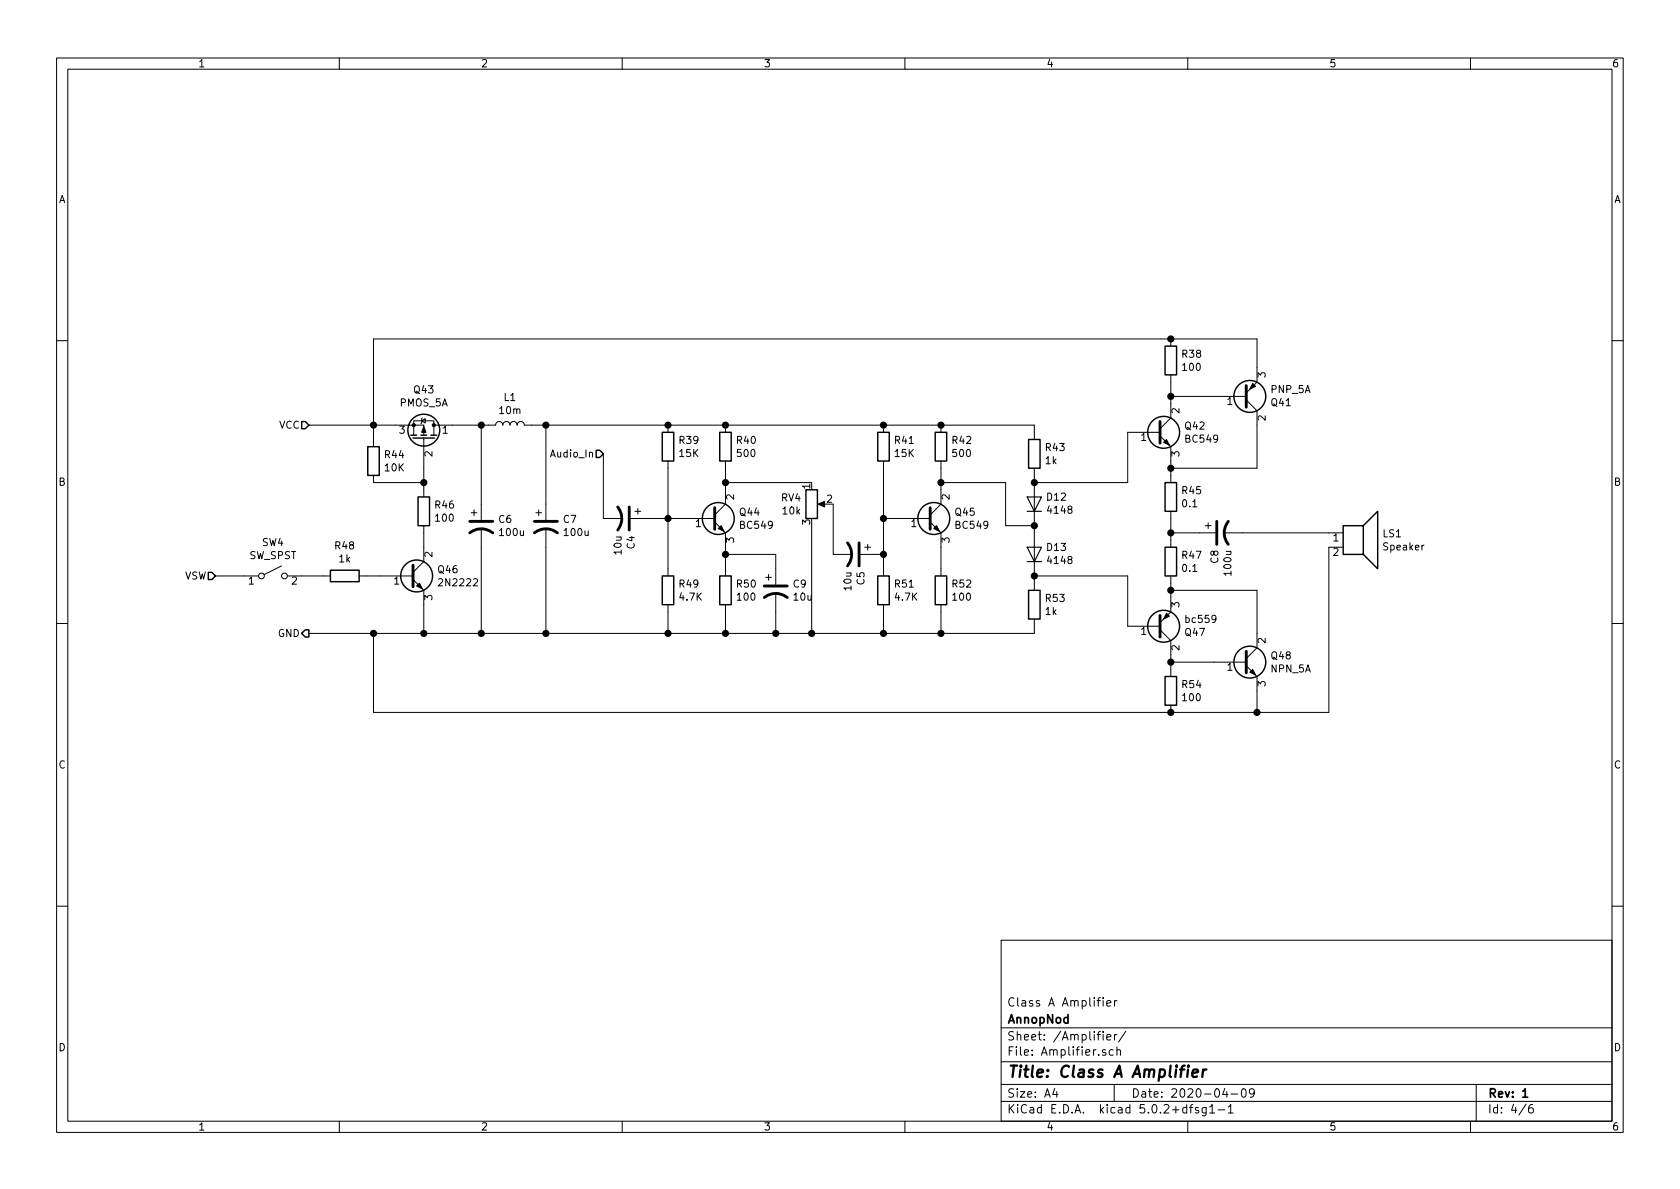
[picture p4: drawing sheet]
<svg xmlns="http://www.w3.org/2000/svg" width="297mm" height="210mm" viewBox="0 0 297 210" stroke-linecap="round" stroke-linejoin="round" font-family="sans-serif">
<g fill="none" stroke="#000" stroke-width=".18">
<path d="M10 10.3h277v189.9h-277zM12 12.2h273v186.1h-273zM60 10.3v1.9M110 10.3v1.9M160 10.3v1.9M210 10.3v1.9M260 10.3v1.9M207 59.9v1.3M10 60.2h2M54.6 75.2h20.3v1.8M74.5 74.4l.7-.4v.8zM74.7 73.9l-.2 .1v.8l-.1 .1"/>
<path d="M74.9 77.5v.2M74.9 77.7v10.2M76.7 75.2v-.8h-3.5v2.6M76.7 75.2h10.9a.63 .63 0 0 1 .7-.7 .63 .63 0 0 1 .6 .7 .63 .63 0 0 1 .6-.7 .63 .63 0 0 1 .7 .7 .63 .63 0 0 1 .6-.7 .63 .63 0 0 1 .6 .7 .63 .63 0 0 1 .7-.7 .63 .63 0 0 1 .6 .7h90.2v2.5M76.7 75.2v1.8M85.1 75.2v16.7M96.5 75.2v16.7M118.1 75.2v1.2M128.3 75.2v1.2M156.2 75.2v1.2M166.4 75.2v1.2M205.1 77.1l1.9 1.9v6.3"/>
<path d="M205.1 76.4h-5.7v8.9h-16.5M207 66.3v7.6l-1.9 1.9M207 70.1h13.3M220.3 69.5l1.9-1.9v-7.7h-156.2v19.1M220.3 70.7l1.9 1.9v10.2h-15.2M285 60.2h2M66 84.1v1.2h8.9M74.9 93v6.3l-1.9 1.9M83.3 90.7h1M83.8 90.2v1M85.1 93.5v18.5M94.7 90.7h1.1"/>
<path d="M95.2 90.2v1M96.5 93.5v18.5M106.7 80.3v11.4h3.3M111.5 91.7h14.9M112.3 90.4h1M112.8 89.9v1M118.1 81.5v20.3M126.4 92.3l1.9 1.9v7.6M128.3 81.5v7.6l-1.9 2M128.3 98h8.9v5.4M128.3 85.3h15.2M143.5 93v19"/>
<path d="M145 89.1h1M147.3 89.1v8.9h3.3M152.1 98h4.1M152.9 96.8h1M153.4 96.3v1M156.2 91.7h8.3M156.2 81.5v20.3M164.5 92.3l1.9 1.9v7.6M166.4 81.5v7.6l-1.9 2M166.4 85.3h11.4v7.7h5.1M182.9 82.8v21.6M207 90.4v6.4"/>
<path d="M207 94.2h7.9M213.1 93h1M213.6 92.5v1M216.4 94.2h21.1M237.5 96.8h-2.6v29.2h-168.9v-14M10 110.3h2M38.1 101.8h7.6M49.8 100.1l-3.1 1.5M50.8 101.8h7.6M63.5 101.8h9.5M73 102.5l1.9 1.9v7.6M118.1 106.9v5.1"/>
<path d="M128.3 106.9v5.1M135.4 102.1h1M135.9 101.6v1M137.2 104.9v7.1M156.2 106.9v5.1M166.4 106.9v5.1M182.9 109.5v2.5h-128.3M182.9 101.8h16.5v8.9h5.7M205.1 111.4l1.9 1.9v6.3M207 101.8v6.4l-1.9 1.9M207 104.4h15.2v10.1l-1.9 2M207 117.1h13.3"/>
<path d="M220.3 117.7l1.9 1.9v6.4M285 110.3h2M207 124.7v1.3M10 160.2h2M177 166.3h108v32h-108zM195 176.4v.2M195 176.9v1M195.7 177.4l.7-.1-.1-.3-.4-.1-.2 .2 .1 .7h.5M197.1 176.9v1M197.5 176.9l-.3 .1-.1 .2M285 160.2h2M60 198.3v1.9"/>
<path d="M110 198.3v1.9M160 198.3v1.9M177 194.8h108M177 191.8h108M177 187.8h108M177 181.8h108M186.5 192.5l-.4 1h1M186.8 193v1M195 182.4v.2M195 182.9v1M195.5 185.7l-.4-.1-.2 .2 .1 .2 .5 .2v.3h-.6M195.7 183.4l.7-.1-.1-.3-.4-.1-.2 .2 .1 .7h.5"/>
<path d="M196.8 185.7l-.4-.1-.3 .3 .1 .6 .2 .1 .4-.1M197 191.8v3M197.1 182.9v1M197.5 185.7l.2-.1 .3 .1 .1 .9M197.5 182.9l-.3 .1-.1 .2M197.5 185.1v1.5M199.1 182.3l-1.3 2M210 198.3v1.9M210.3 195.8h.6M210.9 195.3l-.4 .2v1.3M211.9 195.9l-.4-.1-.2 .2 .1 .3 .5 .1v.3h-.6M213.3 195.8v1.2l-.3 .3h-.4"/>
<path d="M213.3 195.9l-.5-.1-.3 .3 .1 .6 .2 .1 .5-.1M213.9 195.8l.4-.5v1.5M213.9 196.8h.9M215.4 196.3h1.1M216.6 192.5l-.4 1h.9M216.9 193v1M217.2 195.8l.4-.5v1.5M217.2 196.8h.8M217.7 193.5h1.1M219.6 192.7l.4-.2a.94 .94 0 0 1 0 1.5 .82 .82 0 0 1-.4-1.3zM221.8 193.2l-.3 .3h-.3l-.3-.3v-.4l.2-.2 .4-.1 .2 .2a1.13 1.13 0 0 1-.2 1.2l-.4 .1M260 198.3v1.9"/>
<path d="M261 191.8v6.5M269.8 195.2l-1.2 2M271 195.3a.62 .62 0 0 0-.7 .7v.7l.3 .1 .4-.1 .1-.5-.1-.2-.4-.1-.3 .3"/>
<circle cx="46.2" cy="101.8" r=".51"/>
<circle cx="50.3" cy="101.8" r=".51"/>
</g>
<path d="M269.2 193l.5-.5v1.5M269.2 194h.9" fill="none" stroke="#000" stroke-width=".3"/>
<path d="M210.1 189.1l-.2 1.3M210.1 188.4v.2l.1-.1-.1-.1v.2M210.8 189.8l1-.2v-.4h-.8l-.2 1 .2 .2 .6-.1M212.7 189.1l-.1 1.3M213.3 189.1a.54 .54 0 0 0-.6 .4" fill="none" stroke="#000" stroke-width=".41"/>
<g fill="none" stroke="#000" stroke-width=".25">
<path d="M53.3 74.5h.7l.6 .7-.6 .6h-.7zM65 79h2.1v5.1h-2.1zM72.6 77h1.1M73 77.5h3.8M74.4 77h1M76.2 77h1M105.4 79.6h.6l.7 .7-.7 .6h-.6zM117.1 76.4h2v5.1h-2zM127.3 76.4h2v5.1h-2zM155.2 76.4h2v5.1h-2zM165.4 76.4h2v5.1h-2zM181.9 77.7h2v5.1h-2z"/>
<path d="M206 61.2h2v5.1h-2zM73.9 87.9h2v5.1h-2zM142.5 86.6h2v5.1h-2zM206 85.3h2v5.1h-2zM206 96.8h2v5h-2zM237.5 93h3.5v5h-3.5zM241 93l2.6-2.6v10.2l-2.6-2.6M36.8 101.2h.7l.6 .6-.6 .7h-.7zM54 111.4h.6v1.2h-.6l-.7-.6zM58.4 100.8h5.1v2.1h-5.1zM117.1 101.8h2v5.1h-2zM127.3 101.8h2v5.1h-2z"/>
<path d="M155.2 101.8h2v5.1h-2zM165.4 101.8h2v5.1h-2zM181.9 104.4h2v5.1h-2zM206 119.6h2v5.1h-2z"/>
<circle cx="74.9" cy="76.1" r="2.82"/>
<circle cx="205.7" cy="76.4" r="2.82"/>
<circle cx="221" cy="70.1" r="2.82"/>
<circle cx="127" cy="91.7" r="2.82"/>
<circle cx="165.1" cy="91.7" r="2.82"/>
<circle cx="73.7" cy="101.8" r="2.82"/>
<circle cx="205.7" cy="110.7" r="2.82"/>
<circle cx="221" cy="117.1" r="2.82"/>
</g>
<g fill="none" stroke="#000" stroke-width=".51">
<path d="M205.1 74.5v3.9M220.3 68.2v3.8M73 99.9v3.9M83.1 94.2a3.3 3.3 0 0 1 4 0M83.1 92.2h4M94.5 94.2a3.3 3.3 0 0 1 4.1 0M94.5 92.2h4.1M109.2 89.7a3.3 3.3 0 0 1 0 4M111.3 89.7v4M126.4 89.8v3.8M149.9 96a3.3 3.3 0 0 1 0 4.1M151.9 96v4.1"/>
<path d="M164.5 89.8v3.8M215.1 92.2v4.1M217.2 92.2a3.3 3.3 0 0 0 0 4.1M135.1 105.7a3.3 3.3 0 0 1 4.1 0M135.1 103.6h4.1M205.1 108.8v3.8M220.3 115.2v3.8"/>
</g>
<g fill="#000" stroke="#000" stroke-width=".18">
<path d="M74.9 75.4l.4 1h-.8zM205.7 78.2l.5-.5 .6 1zM221.5 67.8l.5 .5-1 .5zM127.5 93l.5 1-1-.5zM144.7 89.1l1.1-.5v1.1zM165.1 93.5l.5-.5 .5 1zM73.7 103.6l.5-.5 .5 1zM206.2 108.5l.6 .5-1.1 .5zM221 118.9l.5-.5 .5 1z"/>
<circle cx="73.2" cy="75.2" r=".28"/>
<circle cx="76.7" cy="75.2" r=".28"/>
</g>
<g fill="#000" stroke="#000" stroke-width=".25">
<circle cx="207" cy="59.9" r=".51"/>
<circle cx="66" cy="75.2" r=".51"/>
<circle cx="85.1" cy="75.2" r=".51"/>
<circle cx="96.5" cy="75.2" r=".51"/>
<circle cx="118.1" cy="75.2" r=".51"/>
<circle cx="128.3" cy="75.2" r=".51"/>
<circle cx="156.2" cy="75.2" r=".51"/>
<circle cx="166.4" cy="75.2" r=".51"/>
<circle cx="207" cy="70.1" r=".51"/>
<circle cx="74.9" cy="85.3" r=".51"/>
<circle cx="118.1" cy="91.7" r=".51"/>
<circle cx="128.3" cy="98" r=".51"/>
<circle cx="128.3" cy="85.3" r=".51"/>
<circle cx="156.2" cy="91.7" r=".51"/>
<circle cx="156.2" cy="98" r=".51"/>
<circle cx="166.4" cy="85.3" r=".51"/>
<circle cx="182.9" cy="85.3" r=".51"/>
<circle cx="182.9" cy="93" r=".51"/>
<circle cx="207" cy="82.8" r=".51"/>
<circle cx="207" cy="94.2" r=".51"/>
<circle cx="66" cy="112" r=".51"/>
<circle cx="74.9" cy="112" r=".51"/>
<circle cx="85.1" cy="112" r=".51"/>
<circle cx="96.5" cy="112" r=".51"/>
<circle cx="118.1" cy="112" r=".51"/>
<circle cx="128.3" cy="112" r=".51"/>
<circle cx="137.2" cy="112" r=".51"/>
<circle cx="143.5" cy="112" r=".51"/>
<circle cx="156.2" cy="112" r=".51"/>
<circle cx="166.4" cy="112" r=".51"/>
<circle cx="182.9" cy="101.8" r=".51"/>
<circle cx="207" cy="117.1" r=".51"/>
<circle cx="207" cy="104.4" r=".51"/>
<circle cx="207" cy="126" r=".51"/>
<circle cx="222.3" cy="126" r=".51"/>
</g>
<path d="M181.6 87.9h2.5l-1.2 2.5zM181.6 96.8h2.5l-1.2 2.5zM181.6 90.4h2.5M181.6 99.3h2.5" fill="none" stroke="#000" stroke-width=".2"/>
<text font-size="2.8" x="178" y="190.5">Title: Class A Amplifier</text>
<g font-size="2.1">
<text x="178" y="178">Class A Amplifier</text>
<text x="178" y="184">Sheet: /Amplifier/</text>
<text x="178" y="181">AnnopNod</text>
<text x="178" y="186.7">File: Amplifier.sch</text>
<text x="178" y="196.9">KiCad E.D.A. kicad 5.0.2+dfsg1-1</text>
<text x="178" y="194.1">Size: A4</text>
<text x="200" y="194.1">Date: 2020-04-09</text>
<text x="263" y="194.1">Rev: 1</text>
<text x="263" y="196.9">Id: 4/6</text>
</g>
<g font-size="1.8">
<text x="35" y="11.9">1</text>
<text x="85" y="11.9">2</text>
<text x="135" y="11.9">3</text>
<text x="185" y="11.9">4</text>
<text x="235" y="11.9">5</text>
<text x="285" y="11.9">6</text>
<text x="10.4" y="35.9">A</text>
<text x="285.4" y="35.9">A</text>
<text x="209.1" y="63.3">R38</text>
<text x="209.2" y="65.6">100</text>
<text x="70.7" y="71.9">PMOS_5A</text>
<text x="73.3" y="69.6">Q43</text>
<text x="89.2" y="70.9">L1</text>
<text x="217" y="71.6">1</text>
<text x="223.8" y="66.8" transform="rotate(-90 223.8 66.8)">3</text>
<text x="224.8" y="69.5">PNP_5A</text>
<text x="224.8" y="71.8">Q41</text>
<text x="49.4" y="75.8">VCC</text>
<text x="70.6" y="76.7">3</text>
<text x="78.3" y="76.7">1</text>
<text x="88.4" y="73.2">10m</text>
<text x="201.8" y="78">1</text>
<text x="208.5" y="73.1" transform="rotate(-90 208.5 73.1)">2</text>
<text x="209.6" y="76">Q42</text>
<text x="223.8" y="74.4" transform="rotate(-90 223.8 74.4)">2</text>
<text x="68.1" y="81">R44</text>
<text x="68.1" y="83.4">10K</text>
<text x="76.5" y="80.7" transform="rotate(-90 76.5 80.7)">2</text>
<text x="97.6" y="80.9">Audio_In</text>
<text x="120.2" y="78.5">R39</text>
<text x="120.2" y="80.8">15K</text>
<text x="130.3" y="78.5">R40</text>
<text x="130.5" y="80.8">500</text>
<text x="158.3" y="78.5">R41</text>
<text x="158.3" y="80.8">15K</text>
<text x="168.4" y="78.5">R42</text>
<text x="168.6" y="80.8">500</text>
<text x="184.9" y="82.1">1k</text>
<text x="184.9" y="79.8">R43</text>
<text x="208.5" y="80.7" transform="rotate(-90 208.5 80.7)">3</text>
<text x="209.7" y="78.3">BC549</text>
<text x="10.4" y="85.9">B</text>
<text x="77" y="89.9">R46</text>
<text x="129.8" y="88.4" transform="rotate(-90 129.8 88.4)">2</text>
<text x="138.2" y="88.7">RV4</text>
<text x="143.3" y="86.5" transform="rotate(-90 143.3 86.5)">1</text>
<text x="146.2" y="88.9">2</text>
<text x="167.9" y="88.4" transform="rotate(-90 167.9 88.4)">2</text>
<text x="185.2" y="88.5">D12</text>
<text x="209.1" y="87.4">R45</text>
<text x="209.1" y="89.7">0.1</text>
<text x="285.4" y="85.9">B</text>
<text x="77.1" y="92.2">100</text>
<text x="88.2" y="92.5">C6</text>
<text x="88.5" y="94.8">100u</text>
<text x="99.6" y="92.5">C7</text>
<text x="99.9" y="94.8">100u</text>
<text x="123" y="93.2">1</text>
<text x="129.8" y="96" transform="rotate(-90 129.8 96)">3</text>
<text x="130.9" y="91.2">Q44</text>
<text x="131" y="93.5">BC549</text>
<text x="138.5" y="91">10k</text>
<text x="143.3" y="92.8" transform="rotate(-90 143.3 92.8)">3</text>
<text x="161.1" y="93.2">1</text>
<text x="167.9" y="96" transform="rotate(-90 167.9 96)">3</text>
<text x="169" y="91.2">Q45</text>
<text x="169.1" y="93.5">BC549</text>
<text x="185.4" y="90.9">4148</text>
<text x="235.7" y="95.8">1</text>
<text x="244.5" y="95">LS1</text>
<text x="44" y="98.9">SW_SPST</text>
<text x="46.4" y="96.6">SW4</text>
<text x="59.3" y="97.1">R48</text>
<text x="60" y="99.5">1k</text>
<text x="76.5" y="98.5" transform="rotate(-90 76.5 98.5)">2</text>
<text x="77.5" y="101.4">Q46</text>
<text x="109.9" y="98" transform="rotate(-90 109.9 98)">10u</text>
<text x="112.2" y="97" transform="rotate(-90 112.2 97)">C4</text>
<text x="185.2" y="97.4">D13</text>
<text x="185.4" y="99.7">4148</text>
<text x="209.1" y="98.8">R47</text>
<text x="209.1" y="101.1">0.1</text>
<text x="215.4" y="99.6" transform="rotate(-90 215.4 99.6)">C8</text>
<text x="217.7" y="101.6" transform="rotate(-90 217.7 101.6)">100u</text>
<text x="235.7" y="98.3">2</text>
<text x="244.7" y="97.3">Speaker</text>
<text x="32.5" y="102.5">VSW</text>
<text x="44" y="103.4">1</text>
<text x="51.6" y="103.4">2</text>
<text x="69.7" y="103.4">1</text>
<text x="76.5" y="106.1" transform="rotate(-90 76.5 106.1)">3</text>
<text x="77.9" y="103.7">2N2222</text>
<text x="120.2" y="103.9">R49</text>
<text x="120.2" y="106.2">4.7K</text>
<text x="130.3" y="103.9">R50</text>
<text x="130.5" y="106.2">100</text>
<text x="140.3" y="103.9">C9</text>
<text x="140.4" y="106.2">10u</text>
<text x="150.5" y="104.3" transform="rotate(-90 150.5 104.3)">10u</text>
<text x="152.9" y="103.4" transform="rotate(-90 152.9 103.4)">C5</text>
<text x="158.3" y="103.9">R51</text>
<text x="158.3" y="106.2">4.7K</text>
<text x="168.4" y="103.9">R52</text>
<text x="168.6" y="106.2">100</text>
<text x="184.9" y="106.4">R53</text>
<text x="208.5" y="107.4" transform="rotate(-90 208.5 107.4)">3</text>
<text x="49.1" y="112.6">GND</text>
<text x="184.9" y="108.8">1k</text>
<text x="201.8" y="112.3">1</text>
<text x="209.6" y="112.5">Q47</text>
<text x="209.8" y="110.2">bc559</text>
<text x="223.8" y="113.8" transform="rotate(-90 223.8 113.8)">2</text>
<text x="208.5" y="115" transform="rotate(-90 208.5 115)">2</text>
<text x="217" y="118.6">1</text>
<text x="224.7" y="118.9">NPN_5A</text>
<text x="224.8" y="116.6">Q48</text>
<text x="209.1" y="121.7">R54</text>
<text x="209.2" y="124">100</text>
<text x="223.8" y="121.4" transform="rotate(-90 223.8 121.4)">3</text>
<text x="10.4" y="135.9">C</text>
<text x="285.4" y="135.9">C</text>
<text x="10.4" y="185.9">D</text>
<text x="285.4" y="185.9">D</text>
<text x="35" y="199.9">1</text>
<text x="85" y="199.9">2</text>
<text x="135" y="199.9">3</text>
<text x="185" y="199.9">4</text>
<text x="235" y="199.9">5</text>
<text x="285" y="199.9">6</text>
</g>
</svg>
